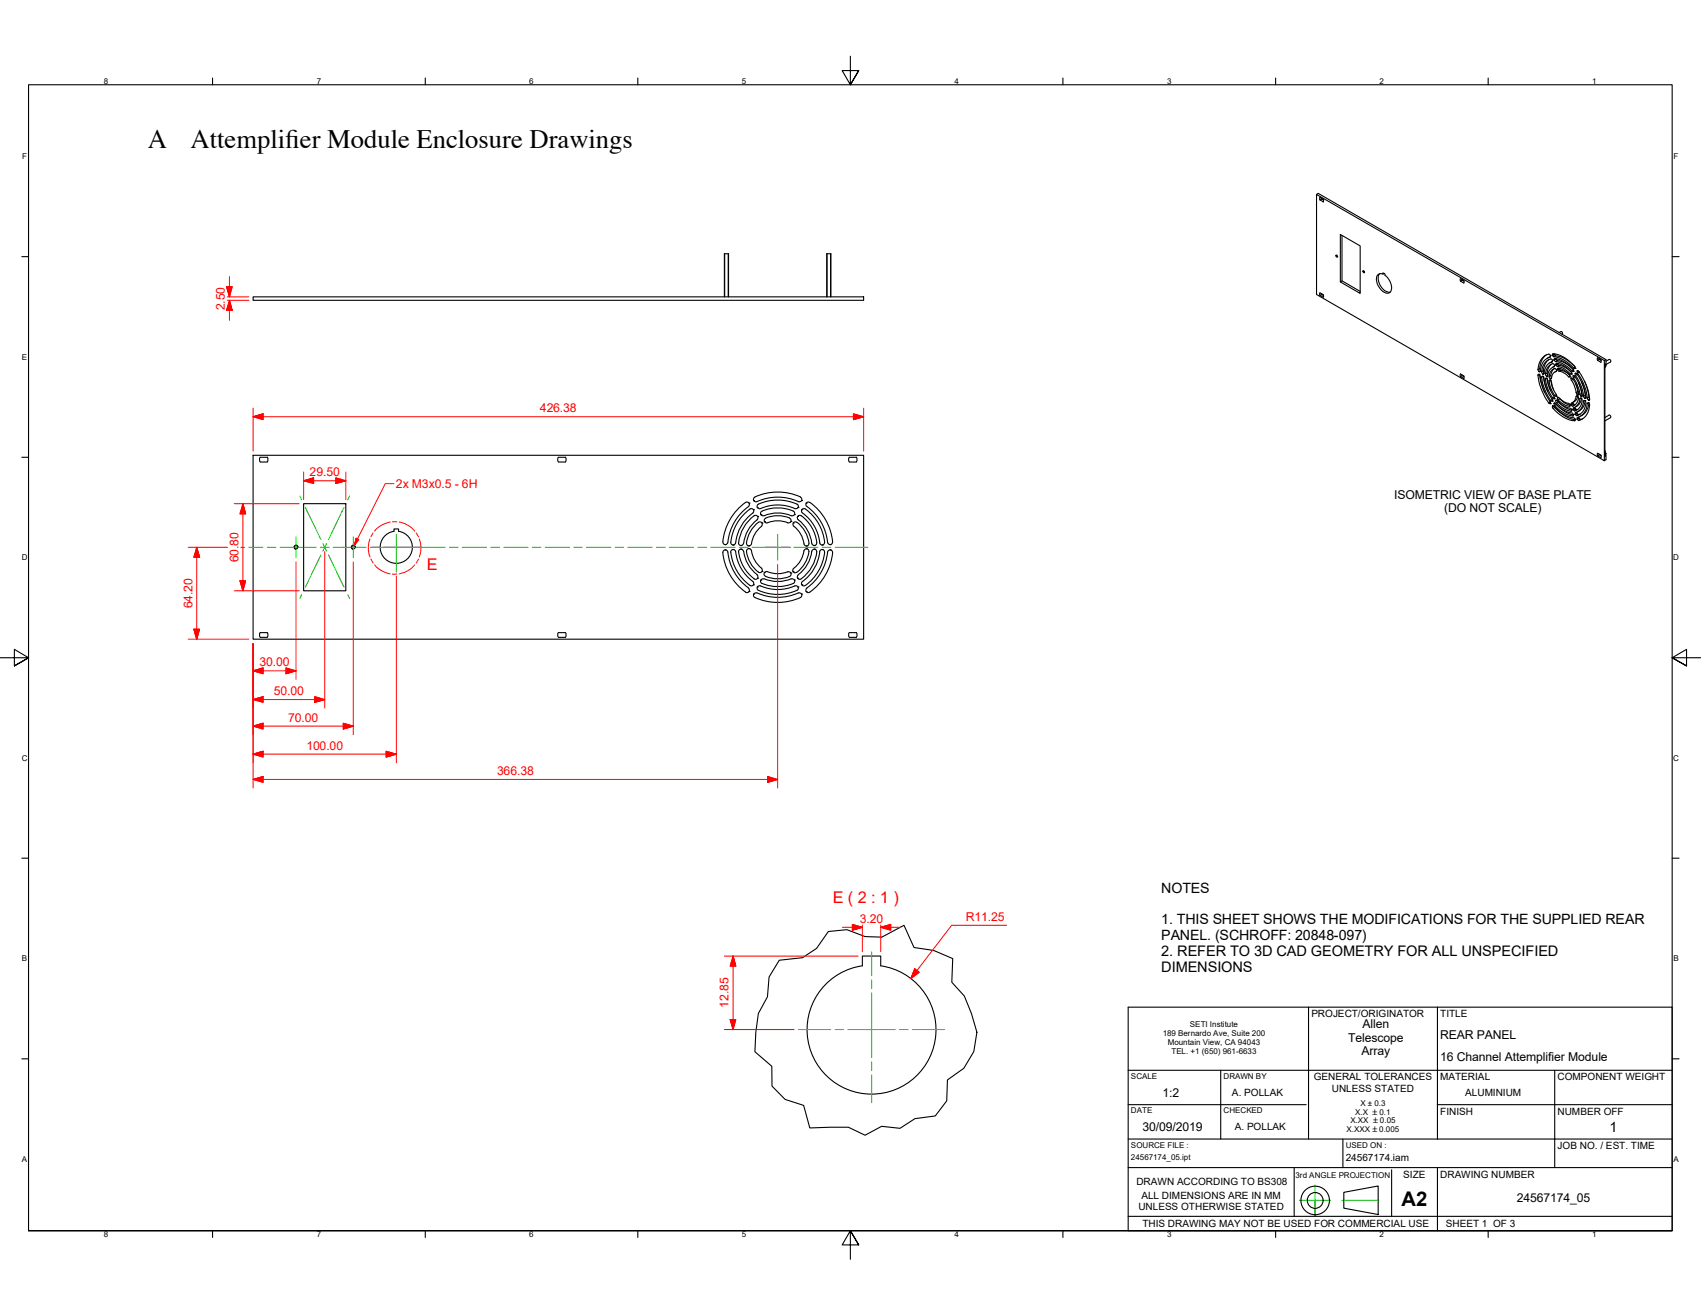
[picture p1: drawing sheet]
<svg xmlns="http://www.w3.org/2000/svg" width="279mm" height="216mm" viewBox="0 0 279 216" stroke-linecap="round" stroke-linejoin="round" font-family="sans-serif">
<g fill="none" stroke="#000" stroke-width=".18">
<path d="M34.9 12.8v1.1M69.9 12.8v1.1M104.8 12.8v1.1M139.7 9.2v4.7l-1.4-2.3h2.8l-1.4 2.3 1.4-2.3M174.6 12.8v1.1M209.5 12.8v1.1M244.4 12.8v1.1M216.2 31.9l47.3 27.3v16.4l-47.3-27.2zM216.2 31.9l.3-.2 47.3 27.3-.3 .2M216.8 32.4l.6 .3v.4l-.6-.3zM216.8 32.8l.3-.1 .3 .2M217 32.6l.1 .1"/>
<path d="M220.4 38.6v7.5M3.6 42.1h1.1M41.6 48.7h100.3v.6h-100.3zM119 48.7v-7h.7v7M135.8 48.7v-7h.7v7M216.8 48.1l.6 .3v.4l-.6-.3zM216.8 48.5l.3-.1 .3 .1M217 48.2l.1 .2M220.2 46.3l3.2 1.9v-7.8l-3.2-1.9v7.8l.2-.2 3 1.7M226.6 44.9a2.2 2.2 0 0 0 .8 2.8l.7 .3h.2M227.4 44.9l-.2 .1v-.2a3.8 3.8 0 0 1 1.4 2.3 .84 .84 0 0 1-.5 1 .84 .84 0 0 1-1-.3 2.35 2.35 0 0 1-.9-2.6l.2-.1a.67 .67 0 0 1 .8-.1M239.8 45.8l.6 .3v.4l-.5-.3z"/>
<path d="M239.9 46.2l.3-.2 .3 .2M240.1 45.9l.1 .1M254 58.3l-.7 .7-.4 1.5M254.4 59l-.6 .8-.3 1.1M254.6 58.6a2.37 2.37 0 0 0-1.6 2.4h-.2M254.7 58.4l-.2-.2a2.13 2.13 0 0 0-1.8 2l-.1 .5M254.7 58.4h.1M254.7 58.4l-.1 .2M254.7 58.6h-.1M254.7 58.5l-.6 .3M254.8 59.8l-.4 .6-.3 .9M254.9 59.4a2.24 2.24 0 0 0-1.3 2h-.2"/>
<path d="M255 59.1l-.1-.1a1.69 1.69 0 0 0-1.6 1.6l-.1 .4M255 59.1h.1M255 59.1l-.1 .3M255 59.4h-.1M255 58.3v-.2a4.7 4.7 0 0 1 3.7 2.2v.2M255 58.3l.3 .3M255 58.3h.1M255 59.3l-.5 .3M255.3 58.6a5.3 5.3 0 0 1 3.2 1.8M255.3 58.1v.1M255.3 59.1v-.2a4.2 4.2 0 0 1 3.1 1.9v.2M255.3 59.1l.2 .3"/>
<path d="M255.3 58.2l.2 .2M255.3 58.2h.1M255.3 59.1h.1M255.3 58.2l-.3 .1M255.3 59.9l-.1-.1a1.46 1.46 0 0 0-1.4 1.6M255.3 59.9h.1M255.3 59.9v.3M255.5 59.4a4.3 4.3 0 0 1 2.7 1.5M255.5 58.4a5 5 0 0 1 3.2 1.8M255.5 58.4l-.2 .2M255.6 59.9l.2 .2M255.6 59.9h.1"/>
<path d="M255.6 59.9v-.2a3.4 3.4 0 0 1 2.6 1.6l-.1 .1M255.6 59h.1M255.6 59l.2 .2M255.6 59l-.3 .1M255.6 58.9v.1M255.8 59.2a4.5 4.5 0 0 1 2.6 1.5M255.8 59.7l.1 .1M255.8 59.2l-.3 .2M255.9 59.8l.2 .2M255.9 59.8h.1M255.9 59.8l-.3 .1M256.1 54.6l.3-.2a.23 .23 0 0 1 .2 .2 .23 .23 0 0 1 0 .3"/>
<path d="M256.1 60l1.2 .4 .8 .8M256.1 60l-.3 .1M262.4 58.7l.6 .3v.5l-.6-.3zM262.4 59.2l.3-.2 .3 .2M262.7 58.9v.1M263.8 59.3l.5-.3 .3 .3-.1 .1-.7 .4M263.8 59l-.1 1.1M274.7 42.1h1.1M3.6 75.1h1.1M41.6 74.8h100.3v30.1h-100.3zM42.8 75.1h1.1l.1 .5-.1 .2h-1.2l-.1-.5zM91.7 75.1l-.1 .2 .1 .5"/>
<path d="M91.7 75.1h1.2l.1 .2-.1 .5-1.2 .1M139.5 75.1l-.1 .2 .1 .5M139.5 75.1h1.2l.1 .2-.1 .5-1.2 .1M239.9 61.4l.5 .3v.4l-.5-.3zM239.9 61.8l.3-.1 .3 .1M240.1 61.6l.1 .1M252.6 60.7l.2 .3M252.6 61.6a9.3 9.3 0 0 0 1.8 4.5M252.8 61h.1M252.8 61.5h.1M252.8 61.5l.1 .1a10.6 10.6 0 0 0 1.8 4.6v.1M252.8 61.5h-.1l-.1 .1"/>
<path d="M252.8 61.5l-.2 .1M252.9 60.5l.1 .3M252.9 61.6l.1 .9 .7 1.9M252.9 60.5l-.3 .2M253 60.9l-.2 .1M253.2 61.9a8.5 8.5 0 0 0 1.5 3.9M253.2 61l.2 .4M253.4 61.8l.2 .2a9.4 9.4 0 0 0 1.4 3.8v.1M253.4 61.8l-.2 .1M253.4 61.8h.1M253.4 61.4h.1M253.4 61.4l.2-.1-.2 .1"/>
<path d="M253.5 60.9l.1 .3M253.5 60.9l-.3 .1M253.5 61.9l.3 1.4 .4 1M253.8 62.2l.2 .9 .3 1 .7 1.2M253.8 61.4l.2 .4M254 62.1h-.1l-.1 .1M254 62.1h.1M254 62.1l.1 .1a7.4 7.4 0 0 0 1.2 3.1v.2M254 61.8h.1M254.1 62.1l-.3 .1M254.1 62.2l.2 .8 .4 1.1M254.1 61.3l.1 .3"/>
<path d="M254.1 61.3l-.3 .1M254.2 61.7l-.2 .1M254.4 66.1l.3 .2M254.4 62.6l.3 1.2 .7 1.2M254.4 61.8l.2 .4M254.6 65.9h.1M254.6 62.4l.2 .1a5.6 5.6 0 0 0 .9 2.4l-.1 .1M254.6 62.4h-.1l-.1 .2M254.6 62.4h.1M254.6 62.2h.1M254.7 66.3h.1M254.7 62.4l-.3 .2"/>
<path d="M254.7 66l-.3 .1M254.7 65.8l.3 .1M254.7 61.6l.2 .4M254.7 61.6l-.3 .2M254.7 62.5l.5 1.5M254.8 62.1l-.2 .1M254.9 65.5l.1 .1M255 65.9h.1M255 65.6l-.3 .2M255 66.7h.1M255 66.7l.1-.1-.1 .1M255 66.7h.1a6 6 0 0 0 3.5 2l.1 .1"/>
<path d="M255 66.7l.1 .3M255 65.3l.3 .2M255.1 67a5.5 5.5 0 0 0 3.5 2.1M255.3 60.5l-.3 .4-.3 .7M255.3 60.2a1.78 1.78 0 0 0-1.2 1.6h-.1M255.3 66.2h.1M255.3 66.2h.1h-.1M255.3 66.2h.1a5.4 5.4 0 0 0 2.9 1.7l.1 .2M255.3 66.2l.1 .4M255.3 65.5h.1M255.3 65.2l-.3 .1M255.3 60.2h.1"/>
<path d="M255.3 66.8l.1 .1M255.3 60.1l-.3 .2M255.4 65h.2M255.4 66.6a5.1 5.1 0 0 0 3 1.7M255.4 66.9a5.8 5.8 0 0 0 3.3 2M255.4 66.9l-.3 .1M255.6 65.8l.1-.1a4.2 4.2 0 0 0 2.4 1.4v.2M255.6 65.8l.1 .3M255.6 65.8h.1M255.6 66.3v.1M255.6 61a1.41 1.41 0 0 0-.8 1.2h-.2M255.6 65h.1"/>
<path d="M255.6 60.7h.1M255.6 60.7v.3M255.6 60.7l-.1-.2a1.15 1.15 0 0 0-1.1 1.3M255.6 66.4a5.1 5.1 0 0 0 2.8 1.7M255.6 65.7v.1M255.6 64.8l-.2 .2M255.6 61h.1M255.6 66.4l-.2 .2M255.7 66.1l1 .9 1.4 .5M255.7 60.9l-.3 .2M255.8 60.1l.9 .3 1.2 1M255.8 65.3l.1-.1a4 4 0 0 0 1.9 1.1l.1 .2"/>
<path d="M255.8 65.3l.1 .3M255.8 65.3h.1M255.9 65.9v.1M255.9 60.7l.2 .3M255.9 60.7h.1M255.9 60.7l-.1-.2a2.47 2.47 0 0 1 2.1 1.3v.1M255.9 65.2l-.1 .1M255.9 65.6l1.3 1 .6 .1M255.9 66l1.3 1 1 .3M255.9 66l-.2 .1M256.1 61l1 .4 .5 .4M256.1 60.5h.1"/>
<path d="M256.1 60.5l.3 .3M256.1 65.4l.1 .1M256.1 60.5l-.2 .2M256.2 65.5l.8 .7 .9 .3M256.2 65.5l-.3 .1M256.4 60.8l1 .4 .5 .4M256.4 60.8l-.3 .2M257.6 61.8l.3 .1M257.9 61.9h.1M257.9 66.5h.1M257.9 66.5l-.1 .2M257.9 61.7l-.3 .1"/>
<path d="M257.9 66.7h-.1M257.9 61.4h.2M258.1 66.4l.2 .3M258.1 66.4h.1M258.1 62.1a3.4 3.4 0 0 1 1.2 2.5l-.1 .2-.1-.1M258.1 62.1v.3M258.1 62.1h.1M258.1 62.4l.4 .7 .4 1.3M258.1 61.4h.1M258.1 67.3h.1M258.1 67.3l.1 .1-.1 .1M258.2 60.9l.2 .1"/>
<path d="M258.2 61.2l-.3 .2M258.2 67.5h-.1M258.3 66.3l.3 .2M258.3 66.3h.1M258.3 66.1v.2M258.3 66.3l-.2 .1M258.4 62.3l-.3 .1M258.4 67.2l.3 .3M258.4 67.2h.1M258.4 61.7a4.3 4.3 0 0 1 1.3 2.3l.2 1-.2 .1M258.4 61.7v.3M258.4 61.7h.1"/>
<path d="M258.4 62l.7 1.2 .3 .8 .1 .7M258.4 68.1h.1M258.4 68.1v.2M258.4 61h.1M258.4 68.2v.1M258.4 60.7l-.2 .2M258.5 60.4l.1 .1h.1M258.5 61.7h-.1M258.6 66.5l-.3 .2M258.7 66.9v.2M258.7 67.1l.3 .2M258.7 67.1h.1"/>
<path d="M258.7 67.1l-.3 .1M258.7 60.5h.1M258.7 68.8h.1M258.7 68.8l-.1 .3M258.7 66.5h-.1M258.7 61.9l-.3 .1M258.7 60.3l-.2 .1M258.7 69l-.1 .1M258.7 61.3h.1a6.5 6.5 0 0 1 1.6 4.1h-.1M258.7 61.3l.1 .3M258.7 61.3h.1M258.7 68l.3 .2"/>
<path d="M258.7 68h.1M258.8 61.6a7.1 7.1 0 0 1 1.3 3.5M258.8 63l.4 1.3M258.8 61.3h-.1M258.9 65.1a1.72 1.72 0 0 1-.9 1.2l.1 .1M258.9 64.4l.2 .3M259 67.3l-.3 .2M259 67.7v.2M259 67.9l.3 .2M259 67.9h.1M259 67.9l-.3 .1M259 61.5h.1"/>
<path d="M259 65l-.1 .1M259.1 60.9v.4M259.1 60.9h.1M259.1 60.9a8.1 8.1 0 0 1 2 4.8h-.2M259.1 68.8l.2 .2M259.1 68.8h.1M259.1 61.5h.1M259.1 64.7h.1M259.1 61.5l-.3 .1M259.1 61.3a8.6 8.6 0 0 1 1.6 4.1M259.1 65l.1 .1a1.24 1.24 0 0 1-.9 1.6M259.1 65l-.2 .1"/>
<path d="M259.1 65h.1M259.2 65l-.3 .7-.6 .4M259.2 64.3l.1 .2M259.2 64.3l-.3 .1M259.2 67.2l-.2 .1M259.3 62.8l.5 1.8M259.3 68.1l-.3 .1M259.3 64.6l-.2 .1M259.3 68.5v.2M259.3 68.7l.3 .2M259.3 68.7h.1M259.3 68.7l-.2 .1"/>
<path d="M259.4 61v.1M259.4 61.1v.1M259.4 61.1l-.3 .2M259.5 65.5a1.81 1.81 0 0 1-1.1 1.5v.2M259.5 64.7l.2 .4M259.6 68l-.3 .1M259.6 68.9l-.3 .1M259.7 65.4l-.2 .1M259.7 65.4h.1M259.7 65.4l.1 .1a1.7 1.7 0 0 1-1.1 2M259.7 65.1h.1M259.8 62.7l.3 .9 .3 1.3"/>
<path d="M259.8 65.4l-.4 .9-.7 .5M259.8 64.6l.1 .2M259.8 64.6l-.3 .1M259.9 65l-.2 .1M260 68.7l-.4 .2M260.1 65.1l.2 .3M260.1 65.9a2.03 2.03 0 0 1-1.4 1.9v.2M260.3 62.6l.3 .9 .4 1.7M260.3 65.8l-.2 .1M260.3 65.4h.1M260.3 65.8h.1M260.3 65.8l.1 .1a1.92 1.92 0 0 1-.8 2.1l-.6 .2"/>
<path d="M260.4 64.9l.1 .2M260.4 65.8l-.3 1-.4 .5-.5 .3M260.4 64.9l-.3 .2M260.5 65.3l-.2 .1M260.7 65.4l.2 .3M260.7 66.2a2.47 2.47 0 0 1-1.7 2.4l.1 .2M260.9 66.1l-.2 .1M260.9 65.7h.1M260.9 65.7l.2-.1-.2 .1M260.9 66.1h.1M260.9 66.1l.1 .1a2.44 2.44 0 0 1-1.7 2.8M261 65.2l.1 .3"/>
<path d="M261 66.2a2.41 2.41 0 0 1-1.4 2.1M261 65.2l-.3 .2M262.4 74.4l.6 .3v.4l-.6-.3zM262.4 74.8l.3-.1 .3 .1M262.7 74.5v.2M263.6 68.6l.7-.4h.2l.1 .2-1 .7M263.6 73.9l.2 .6M263.6 74.2l.1 .3M263.6 74.3l.1 .2M263.6 74.7l.1 .2M263.7 60.1v-.4l-.1 .1v15.1l.1-.4M263.7 60.1h.1"/>
<path d="M263.7 60.1l-.1 .1M263.7 74.5l.1 1-.3 .1M263.7 74.5h.1M263.8 60.1l-.2 .3M274.7 75.1h1.1M49.9 82.7h6.9v14.3h-6.9zM63.2 88l1-.6 .5-.2v-.4h.8v.4a2.64 2.64 0 0 1 2.1 3.6 2.64 2.64 0 0 1-3.9 1.3 2.64 2.64 0 0 1-.5-4.1zM118.7 90.7a9.1 9.1 0 0 0 3.8 6.5M118.7 90.7a.4 .4 0 0 1 .4-.4 .4 .4 0 0 1 .4 .3 8.3 8.3 0 0 0 3.5 5.9M119.1 89.4h.1M119.1 90.3h.1M120.4 90.2a.39 .39 0 0 0-.4 .5 7.6 7.6 0 0 0 3.3 5.5l.5-.2"/>
<path d="M120.4 90.2l.4 .2v.2M120.4 90.2h.1M120.4 89.5h.1M120.8 90.6a7.3 7.3 0 0 0 3 5v.4M121.3 89.1a.4 .4 0 0 0 .4 .5 .4 .4 0 0 0 .4-.4M121.3 90.6a6.5 6.5 0 0 0 2.6 4.4M121.7 90.2h.1M121.7 89.6h.1M122.1 90.5a.4 .4 0 0 0-.4-.3 .4 .4 0 0 0-.4 .4M122.2 90.5a5.6 5.6 0 0 0 2.2 3.9M122.5 82.5a.4 .4 0 0 1 .5 .1M122.5 82.5a9.1 9.1 0 0 0-3.8 6.5"/>
<path d="M122.9 96.6l.2 .1-.1 .4M123 89.6h.1M123 90.1h.1M123 90.1l.4 .1a5.2 5.2 0 0 0 1.8 3.2v.4M123 90.1a.43 .43 0 0 0-.4 .4 5.2 5.2 0 0 0 2 3.4M123 97.1a.4 .4 0 0 1-.5 .1M123 82.6l.1 .4a9 9 0 0 0-3.6 6.2 .4 .4 0 0 1-.5 .2 .4 .4 0 0 1-.3-.4M123 82.6h.1M123 97.1h.1M123.8 83.7a.39 .39 0 0 0-.6-.1 7.6 7.6 0 0 0-3.2 5.6 .4 .4 0 0 0 .5 .3 .4 .4 0 0 0 .3-.4M123.8 83.7v.4a7.4 7.4 0 0 0-3 5M123.8 96h.1"/>
<path d="M123.8 83.7h.1M123.8 82.2h.1M123.8 97.5h.1M123.8 82.2l.3 .2a8.6 8.6 0 0 1 7.1 0M123.8 97.5a.4 .4 0 0 0 .2 .6 9.1 9.1 0 0 0 7.5 0M123.9 84.7a.4 .4 0 0 1 .5 .1 .4 .4 0 0 1-.1 .5M123.9 84.7a6.5 6.5 0 0 0-2.6 4.4M124 81.6a.4 .4 0 0 0-.2 .6M124 81.6a9.1 9.1 0 0 1 7.5 0M124.3 97.4h-.4l-.1 .1M124.3 97.3a8.2 8.2 0 0 0 6.8 0M124.3 94.4a.4 .4 0 0 1 .1 .6 .4 .4 0 0 1-.5 0"/>
<path d="M124.4 85.3a5.6 5.6 0 0 0-2.2 3.9M124.4 96.4h.1M124.4 83.3h.1M124.4 83.3l.3 .2a7.6 7.6 0 0 1 6.1 0l.3-.2M124.4 96.4a.4 .4 0 0 0 .2 .5M124.4 94.9h.1M124.4 84.8h.1M124.6 85.8a4.9 4.9 0 0 0-2 3.5l.4 .3M124.6 85.8a.4 .4 0 0 1 .6 .1M124.6 82.8a.4 .4 0 0 0-.2 .5M124.6 96.9a7.7 7.7 0 0 0 6.3 0M124.6 82.8a7.7 7.7 0 0 1 6.3 0"/>
<path d="M124.9 96.2h-.2l-.3 .2M124.9 96.2a7.3 7.3 0 0 0 5.9 0l.3 .2M125 84.5h.1M125 95.2h.1M125.2 93.8a.4 .4 0 0 1-.6 .1M125.2 85.9v.3a5.2 5.2 0 0 0-1.8 3.3l-.4 .1M125.2 93.8h.1M125.2 85.9h.1M125.2 83.9a.4 .4 0 0 0-.2 .6 .4 .4 0 0 0 .5 .2M125.2 83.9a6.5 6.5 0 0 1 5.1 0M125.5 95.1a.4 .4 0 0 0-.5 .2 .4 .4 0 0 0 .2 .5M125.5 95a5.6 5.6 0 0 0 4.5 0"/>
<path d="M125.6 94h.1M125.6 85.6h.1M125.8 85.1a.4 .4 0 0 0-.2 .5 .4 .4 0 0 0 .5 .2M125.8 85a5.2 5.2 0 0 1 3.9 .1M129.4 93.9a.4 .4 0 0 1 .5 .2 .4 .4 0 0 1-.2 .5M129.4 93.9a4.7 4.7 0 0 1-3.5-.1 .4 .4 0 0 0-.4 .4 .4 .4 0 0 0 .2 .4 5.1 5.1 0 0 0 4 0M129.7 85.1a.4 .4 0 0 1 .2 .5 .4 .4 0 0 1-.5 .2 4.3 4.3 0 0 0-3.3 0M129.9 85.6h.1M129.9 94.1h.1M130 95.1a.4 .4 0 0 1 .5 .2 .4 .4 0 0 1-.2 .5 6.6 6.6 0 0 1-5.1 0M130.3 93.8h.1M130.3 83.9a.41 .41 0 0 1 .2 .6 .41 .41 0 0 1-.5 .2 5.6 5.6 0 0 0-4.5 0"/>
<path d="M130.3 85.9h.1M130.3 85.9l-.1 .2 .2 .3M130.4 93.3l-.2 .2 .1 .3M130.4 86.4a4.3 4.3 0 0 1 1.7 2.9M130.5 84.5h.1M130.5 95.2h.1M130.9 85.8a.4 .4 0 0 0-.6 .1M130.9 82.8a.4 .4 0 0 1 .2 .5M130.9 85.8a4.8 4.8 0 0 1 1.9 3.6l-.4 .3M131 94.9h.1M131 84.8h.1M131.1 96.4h.1"/>
<path d="M131.1 83.3h.1M131.1 96.4a.4 .4 0 0 1-.2 .5M131.1 94.4l-.1 .1v.4M131.1 97.4a.4 .4 0 0 1 .6 .2 .4 .4 0 0 1-.2 .5M131.1 84.7l.4-.1a5.9 5.9 0 0 1 2.6 4.7 .4 .4 0 0 1-.4 .3 .4 .4 0 0 1-.4-.4 6.1 6.1 0 0 0-2.3-4v-.2zM131.5 81.6a.4 .4 0 0 1 .2 .6 .4 .4 0 0 1-.6 .2M131.7 82.2h.1M131.7 97.5h.1M131.7 83.7h.1M131.7 96h.1M131.7 96a.4 .4 0 0 0 .6 .1M131.7 83.7v.4a7.4 7.4 0 0 1 3 5.2 .4 .4 0 0 0 .5 .1 .4 .4 0 0 0 .2-.4"/>
<path d="M132.1 90.4a4.3 4.3 0 0 1-1.7 2.9M132.1 89.3l.2 .3 .1 .1M132.3 83.6a.4 .4 0 0 0-.6 .1M132.3 83.6a7.7 7.7 0 0 1 3.2 5.4M132.4 82.6h.1M132.4 97.1h.1M132.4 82.6v.4a8.5 8.5 0 0 1 3.5 6.1M132.4 89.7h.1M132.5 90.1h.1M132.5 90.1l-.4 .2v.1M132.5 90.1l.4 .3a4.7 4.7 0 0 1-2.2 3.6l-.4-.2M132.5 96.6l-.1 .3v.2"/>
<path d="M133 82.5a.4 .4 0 0 0-.6 .1M133 82.5a9.1 9.1 0 0 1 3.8 6.5M133.8 90.2h.1M133.8 89.6h.1M134.1 90.6a.41 .41 0 0 0-.3-.4 .41 .41 0 0 0-.5 .3 5.6 5.6 0 0 1-2.2 3.9M134.2 90.6a6.3 6.3 0 0 1-2.7 4.5l-.5-.2M135 89.5h.1M135 90.2h.1M135.1 90.2l-.4 .2a7.4 7.4 0 0 1-3 5.2v.4M135.1 90.2a.4 .4 0 0 1 .3 .5M135.5 90.7a7.7 7.7 0 0 1-3.2 5.4M135.9 90.6a8.2 8.2 0 0 1-3.4 5.9"/>
<path d="M135.9 89l.3 .4h.2M136.4 89.4h.1M136.4 90.3h.1M136.4 90.3l-.4 .2-.1 .1M136.4 90.3a.4 .4 0 0 1 .3 .4M136.7 89a.4 .4 0 0 1-.3 .4M136.8 90.7a8.8 8.8 0 0 1-4 6.6l-.4-.2M0 108h4.7l-2.3-1.4v2.7l2.3-1.3-2.3 1.3M42.8 103.9l1.1-.1 .1 .6-.1 .2h-1.2l-.1-.5zM91.7 103.8l-.1 .3 .1 .5M91.7 103.9l1.2-.1 .1 .3-.1 .5h-1.2M139.5 103.8l-.1 .3 .1 .5"/>
<path d="M139.5 103.9l1.2-.1 .1 .3-.1 .5h-1.2M279.4 108h-4.7l2.3-1.4v2.7l-2.3-1.3 2.3 1.3M3.6 140.9h1.1M128 157.7l3.8-.5 2.3-1.5 2-2.8 3-.3 3 1.2 2.7 .1 3.7-2 1.6 3.7 3.3 .4 3.1 1.4-.2 3.9 2.1 2.2 1.2 2.9 .9 3.1-.5 3.1-1.7 2.8-2.7 1.9-.1 3.4-1.9 2.5-3.3 .5-2.5 1.5-3-.3-2.7 1.5-2.8-1.3-6.3 .1-1-3.7-3-1-2.2-2.2v-3.2l-2.8-2.4 .1-3.2 .5-3.1 1.5-2.7 .2-3.3zM141.6 158.6v-1.6h3.1v1.6M141.7 158.6a10.6 10.6 0 0 0-7.5 16.2 10.6 10.6 0 0 0 17.9 0 10.6 10.6 0 0 0-7.4-16.2M274.7 140.9h1.1M3.6 173.8h1.1M185.3 165.4h89.4v36.7h-89.4zM185.3 175.7h89.4M200.5 175.7v11.3M214.9 165.4v21.6"/>
<path d="M236.1 165.4v21.6M255.4 175.7v11.3h19.3M274.7 173.8h1.1M185.3 181.4h29.2M185.3 187h50.8M185.3 199.7h89.4M185.3 191.7h89.4M212.6 191.7v8M216 197.1v2.5M220.6 187v4.7M220.7 195.8l5.7-1.1v4.7l-5.7-1zM228.6 192.1v7.6"/>
<path d="M236.1 181.4h38.6M236.1 187h19.3v4.7M236.1 191.7v10.4M4.7 202.1v-188.2h270v188.2h-270h270M34.9 202.1v1.1M69.9 202.1v1.1M104.8 202.1v1.1M141.1 204.4l-1.4-2.3 1.4 2.3h-2.8l1.4-2.3v4.7M174.6 202.1v1.1M209.5 202.1v1.1M244.4 202.1v1.1"/>
<circle cx="219.6" cy="42.1" r=".17"/>
<circle cx="224" cy="44.6" r=".18"/>
<circle cx="48.6" cy="89.8" r=".28"/>
<circle cx="58" cy="89.8" r=".28"/>
<circle cx="216" cy="197.1" r="2.34"/>
<circle cx="216" cy="197.1" r="1.3"/>
</g>
<path d="M119 41.7v7M119.6 41.7v7M135.9 41.7v7M136.4 41.7v7M49 89.9a.34 .34 0 0 0-.3-.4 .34 .34 0 0 0-.4 .3 .34 .34 0 0 0 .3 .4M58.4 89.9a.34 .34 0 0 0-.3-.4 .34 .34 0 0 0-.4 .3 .34 .34 0 0 0 .3 .4" fill="none" stroke="#000" stroke-width=".16"/>
<g fill="none" stroke="#f00" stroke-width=".16">
<path d="M37.2 47.1h.9l-.4 1.6zM37.3 49.3h3.6M37.3 48.7h3.6M37.7 49.3l.4 1.6h-.9zM37.7 45.4v3.3M37.7 49.3v3.3M41.6 68.4l1.6-.5v1zM41.6 67v7.1M41.6 68.4h100.3M49.9 78.9l1.6-.4v.9zM49.9 78.9h6.9M49.9 77.5v4.5"/>
<path d="M55.2 78.5l1.6 .4-1.6 .5zM56.8 77.5v4.5M64.7 79.4h-1.4l-5.1 10.1M140.2 67.9l1.7 .5-1.7 .5zM141.9 67v7.1M30.9 89.9h6.5M32.3 89.9l.5 1.6h-1zM32.3 89.9v15M38.5 97h10.7M38.5 82.7h10.7M39.4 95.4h.9l-.4 1.6zM39.5 89.9h.7"/>
<path d="M39.9 82.7l.4 1.7h-.9zM39.9 82.7v14.3M48.6 92.3v19.2M53.3 90.5v25.8M58 92.3v28.3M58.5 88.4l.4 .2-.7 .9zM60.8 88.5a4 4 0 0 0 0 2.9M60.9 91.8l.4 .6M61.3 87.5l-.4 .6M61.5 92.7a4.4 4.4 0 0 0 2.6 1.5M64.1 85.7h-.1a4.5 4.5 0 0 0-2.5 1.5M64.4 85.7h.8"/>
<path d="M64.4 94.3h.8M65.1 94.6v30.6M65.6 85.7a4.2 4.2 0 0 1 2.5 1.5M68.1 92.7a4.2 4.2 0 0 1-2.5 1.5M68.4 87.5l.3 .6M68.7 91.8l-.3 .6M68.9 88.5a4.2 4.2 0 0 1 0 2.9M127.7 92.7v36.7M30.9 104.9h10M31.8 103.3h1l-.5 1.6zM41.6 110.1l1.6-.4v.9zM41.6 114.9l1.6-.5v.9z"/>
<path d="M41.6 119.2l1.6-.5v1zM41.6 110.1h7M41.6 105.7v23.7M41.6 114.9h11.7M41.6 119.2h16.4M47 109.7l1.6 .4-1.6 .5zM51.7 114.4l1.6 .5-1.6 .4zM56.4 118.7l1.6 .5-1.6 .5zM41.6 123.8l1.6-.5v1zM41.6 128l1.6-.5v.9zM41.6 123.8h23.5M41.6 128h86.1"/>
<path d="M63.4 123.3l1.7 .5-1.7 .5zM126.1 127.5l1.6 .5-1.6 .4zM119 157h22M120.4 157l.5 1.6h-1zM120.4 157v12M138.4 152.2h3.2M140 151.8l1.6 .4-1.6 .5zM141.6 151.9v4.4M144.7 152.2l1.6-.4v.9zM144.7 152.2h3.2M144.7 151.9v4.4M150.2 159.1l.8 .5-1.4 1.1z"/>
<path d="M165.4 151.9h-9.1l-6.7 8.8M119 169h11.4M119.9 167.4h1l-.5 1.6z"/>
</g>
<path d="M213.4 197.1h5.1M216 194.5v5.1M220.4 197.1h6.1" fill="none" stroke="#0f0" stroke-width=".18"/>
<g fill="none" stroke="#00b000" stroke-width=".16">
<path d="M40.9 89.9h2.3M43.9 89.9h1.4M46 89.9h5.9M48.6 88.2v3.4M49.2 81.4l.3 .7M49.5 97.6l-.3 .7M50.2 83.4l2.5 5.2M52.6 89.9h1.5M52.7 91.1l-2.5 5.3M53 89.2l.6 1.3M53.6 89.2l-.6 1.3M54 91.1l2.5 5.3"/>
<path d="M54.7 89.9h5.4M56.5 83.4l-2.5 5.2M57.1 97.6l.3 .7M57.4 81.4l-.3 .7M58 88.2v3.4M60.9 89.9h12.2M65.1 87.7v6.2M73.8 89.9h1.5M75.9 89.9h4M80.6 89.9h1.4M82.8 89.9h3.9M87.4 89.9h1.4"/>
<path d="M89.6 89.9h3.9M94.2 89.9h1.5M96.3 89.9h4M101 89.9h1.4M103.2 89.9h3.9M107.8 89.9h1.4M110 89.9h3.9M114.7 89.9h1.4M116.8 89.9h3.9M121.4 89.9h1.5M123.5 89.9h4M125.6 89.9h4.3"/>
<path d="M127.7 87.7v4.3M128.2 89.9h1.4M130.4 89.9h3.9M135 89.9h1.5M137.2 89.9h5.3M143.2 156.3v3.9M131.2 169h5.3M137.2 169h1.4M139.3 169h3.9h-.7M143.2 160.9v1.4M143.2 163v10.6M143.2 174.3v1.5"/>
<path d="M143.2 176.4v4.6M143.9 169h-.7h3.8M147.7 169h1.4M149.9 169h5.2"/>
</g>
<g fill="#f00" stroke="#f00" stroke-width=".16">
<path d="M31.8 103.3l.5 1.6z"/>
<path d="M31.8 103.3h1l-.5 1.6z"/>
<path d="M32.3 89.9l.5 1.6z"/>
<path d="M32.3 89.9l.5 1.6h-1z"/>
<path d="M39.4 95.4l.5 1.6z"/>
<path d="M39.4 95.4h.9l-.4 1.6z"/>
<path d="M39.9 82.7l.4 1.7z"/>
<path d="M39.9 82.7l.4 1.7h-.9z"/>
<path d="M49.9 78.9l1.6-.4z"/>
<path d="M49.9 78.9l1.6-.4v.9z"/>
<path d="M55.2 79.4l1.6-.5z"/>
<path d="M55.2 78.5l1.6 .4-1.6 .5z"/>
<path d="M41.6 110.1l1.6-.4z"/>
<path d="M41.6 110.1l1.6-.4v.9z"/>
<path d="M47 110.6l1.6-.5z"/>
<path d="M47 109.7l1.6 .4-1.6 .5z"/>
<path d="M41.6 114.9l1.6-.5z"/>
<path d="M41.6 114.9l1.6-.5v.9z"/>
<path d="M51.7 115.3l1.6-.4z"/>
<path d="M51.7 114.4l1.6 .5-1.6 .4z"/>
<path d="M41.6 119.2l1.6-.5z"/>
<path d="M41.6 119.2l1.6-.5v1z"/>
<path d="M56.4 119.7l1.6-.5z"/>
<path d="M56.4 118.7l1.6 .5-1.6 .5z"/>
<path d="M41.6 123.8l1.6-.5z"/>
<path d="M41.6 123.8l1.6-.5v1z"/>
<path d="M63.4 124.3l1.7-.5z"/>
<path d="M63.4 123.3l1.7 .5-1.7 .5z"/>
<path d="M140 152.7l1.6-.5z"/>
<path d="M140 151.8l1.6 .4-1.6 .5z"/>
<path d="M144.7 152.2l1.6-.4z"/>
<path d="M144.7 152.2l1.6-.4v.9z"/>
<path d="M150.2 159.1l-.6 1.6z"/>
<path d="M150.2 159.1l.8 .5-1.4 1.1z"/>
<path d="M119.9 167.4l.5 1.6z"/>
<path d="M119.9 167.4h1l-.5 1.6z"/>
<path d="M120.4 157l.5 1.6z"/>
<path d="M120.4 157l.5 1.6h-1z"/>
<path d="M58.5 88.4l-.3 1.1z"/>
<path d="M58.5 88.4l.4 .2-.7 .9z"/>
<path d="M37.7 49.3l.4 1.6z"/>
<path d="M37.7 49.3l.4 1.6h-.9z"/>
<path d="M37.2 47.1l.5 1.6z"/>
<path d="M37.2 47.1h.9l-.4 1.6z"/>
<path d="M41.6 68.4l1.6-.5z"/>
<path d="M41.6 68.4l1.6-.5v1z"/>
<path d="M140.2 68.9l1.7-.5z"/>
<path d="M140.2 67.9l1.7 .5-1.7 .5z"/>
<path d="M41.6 128l1.6-.5z"/>
<path d="M41.6 128l1.6-.5v.9z"/>
<path d="M126.1 128.4l1.6-.4z"/>
<path d="M126.1 127.5l1.6 .5-1.6 .4z"/>
</g>
<g font-size="4.4">
<text x="24.3" y="24.4">A</text>
<text x="31.3" y="24.4">Attemplif</text>
<text x="46.8" y="24.4">ier Module Enclosure Drawings</text>
</g>
<text font-size="3.3" fill="#020000" x="230.2" y="197.9">A2</text>
<g font-size="2.7" fill="#f00">
<text x="70.1" y="93.5">E</text>
<text x="136.8" y="148.3">E ( 2 : 1 )</text>
</g>
<g font-size="2.4">
<text x="190.7" y="157">2. REFER TO 3D CAD GEOMETRY FOR ALL UNSPECIFIED</text>
<text x="190.7" y="159.7">DIMENSIONS</text>
</g>
<g font-size="2.3">
<text x="190.7" y="146.6">NOTES</text>
<text x="190.7" y="151.8">1. THIS SHEET SHOWS THE MODIFICATIONS FOR THE SUPPLIED REAR</text>
<text x="190.7" y="154.4">PANEL. (SCHROFF: 20848-097)</text>
</g>
<text font-size="2.3" fill="#020000" x="264.4" y="185.8">1</text>
<g font-size="2" fill="#f00">
<text x="36.9" y="50.9" transform="rotate(-90 36.9 50.9)">2.50</text>
<text x="88.7" y="67.7">426.38</text>
<text x="50.9" y="78.2">29.50</text>
<text x="65" y="80.1">2x M3x0.5 - 6H</text>
<text x="39.2" y="92.3" transform="rotate(-90 39.2 92.3)">60.80</text>
<text x="31.6" y="99.9" transform="rotate(-90 31.6 99.9)">64.20</text>
<text x="42.6" y="109.4">30.00</text>
<text x="45" y="114.1">50.00</text>
<text x="47.3" y="118.5">70.00</text>
<text x="50.3" y="123.1">100.00</text>
<text x="81.6" y="127.2">366.38</text>
<text x="141.2" y="151.5">3.20</text>
<text x="158.6" y="151.2">R11.25</text>
<text x="119.7" y="165.5" transform="rotate(-90 119.7 165.5)">12.85</text>
</g>
<g font-size="2">
<text x="229" y="81.9">ISOMETRIC VIEW OF BASE PLATE</text>
<text x="237.2" y="84.1">(DO NOT SCALE)</text>
<text x="221.4" y="171">Telescope</text>
<text x="223.6" y="173.2">Array</text>
<text x="223.8" y="168.8">Allen</text>
<text x="236.6" y="170.6">REAR PANEL</text>
<text x="236.6" y="174.2">16 Channel Attemplifier Module</text>
<text x="187.7" y="185.7">30/09/2019</text>
<text x="190.9" y="180.1">1:2</text>
<text x="249.1" y="197.3">24567174_05</text>
</g>
<g font-size="1.6">
<text x="215.4" y="167">PROJECT/ORIGINATOR</text>
<text x="236.6" y="167">TITLE</text>
<text x="202.4" y="179.9">A. POLLAK</text>
<text x="215.8" y="177.4">GENERAL TOLERANCES</text>
<text x="218.8" y="179.2">UNLESS STATED</text>
<text x="236.6" y="177.4">MATERIAL</text>
<text x="240.7" y="179.9">ALUMINIUM</text>
<text x="255.9" y="177.4">COMPONENT WEIGHT</text>
<text x="202.8" y="185.6">A. POLLAK</text>
<text x="236.6" y="183">FINISH</text>
<text x="186.7" y="194.6">DRAWN ACCORDING TO BS308</text>
<text x="187.5" y="196.9">ALL DIMENSIONS ARE IN MM</text>
<text x="230.5" y="193.4">SIZE</text>
<text x="236.6" y="193.4">DRAWING NUMBER</text>
<text x="187" y="198.7">UNLESS OTHERWISE STATED</text>
<text x="187.6" y="201.5">THIS DRAWING MAY NOT BE USED FOR COMMERCIAL USE</text>
</g>
<g font-size="1.6" fill="#020000">
<text x="255.9" y="183">NUMBER OFF</text>
<text x="221.1" y="190.5">24567174.iam</text>
<text x="255.9" y="188.7">JOB NO. / EST. TIME</text>
<text x="237.5" y="201.5">SHEET 1 OF 3</text>
</g>
<g font-size="1.3">
<text x="17.1" y="13.7">8</text>
<text x="52" y="13.7">7</text>
<text x="86.9" y="13.7">6</text>
<text x="121.8" y="13.7">5</text>
<text x="156.8" y="13.7">4</text>
<text x="191.7" y="13.7">3</text>
<text x="226.6" y="13.7">2</text>
<text x="261.5" y="13.7">1</text>
<text x="3.6" y="26.2">F</text>
<text x="274.9" y="26.2">F</text>
<text x="3.6" y="59.1">E</text>
<text x="274.9" y="59.1">E</text>
<text x="3.6" y="92">D</text>
<text x="274.8" y="92">D</text>
<text x="3.6" y="124.9">C</text>
<text x="274.8" y="124.9">C</text>
<text x="3.6" y="157.8">B</text>
<text x="274.9" y="157.8">B</text>
<text x="191" y="170.1">189 Bernardo Ave, Suite 200</text>
<text x="191.8" y="171.6">Mountain View, CA 94043</text>
<text x="192.4" y="173.1">TEL. +1 (650) 961-6633</text>
<text x="195.5" y="168.6">SETI Institute</text>
<text x="185.8" y="177.1">SCALE</text>
<text x="201" y="177.1">DRAWN BY</text>
<text x="185.8" y="182.8">DATE</text>
<text x="201" y="182.8">CHECKED</text>
<text x="221.2" y="185.8">X.XXX ±0.005</text>
<text x="221.8" y="184.4">X.XX ±0.05</text>
<text x="222.6" y="183">X.X ±0.1</text>
<text x="223.4" y="181.6">X ± 0.3</text>
<text x="3.6" y="190.8">A</text>
<text x="274.9" y="190.8">A</text>
<text x="17.1" y="203.2">8</text>
<text x="52" y="203.2">7</text>
<text x="86.9" y="203.2">6</text>
<text x="121.8" y="203.2">5</text>
<text x="156.8" y="203.2">4</text>
<text x="191.7" y="203.2">3</text>
<text x="226.6" y="203.2">2</text>
<text x="261.5" y="203.2">1</text>
</g>
<g font-size="1.3" fill="#020000">
<text x="185.8" y="190.5">24567174_05.ipt</text>
<text x="185.8" y="188.4">SOURCE FILE :</text>
<text x="221.1" y="188.4">USED ON :</text>
<text x="212.8" y="193.3">3rd ANGLE PROJECTION</text>
</g>
</svg>
